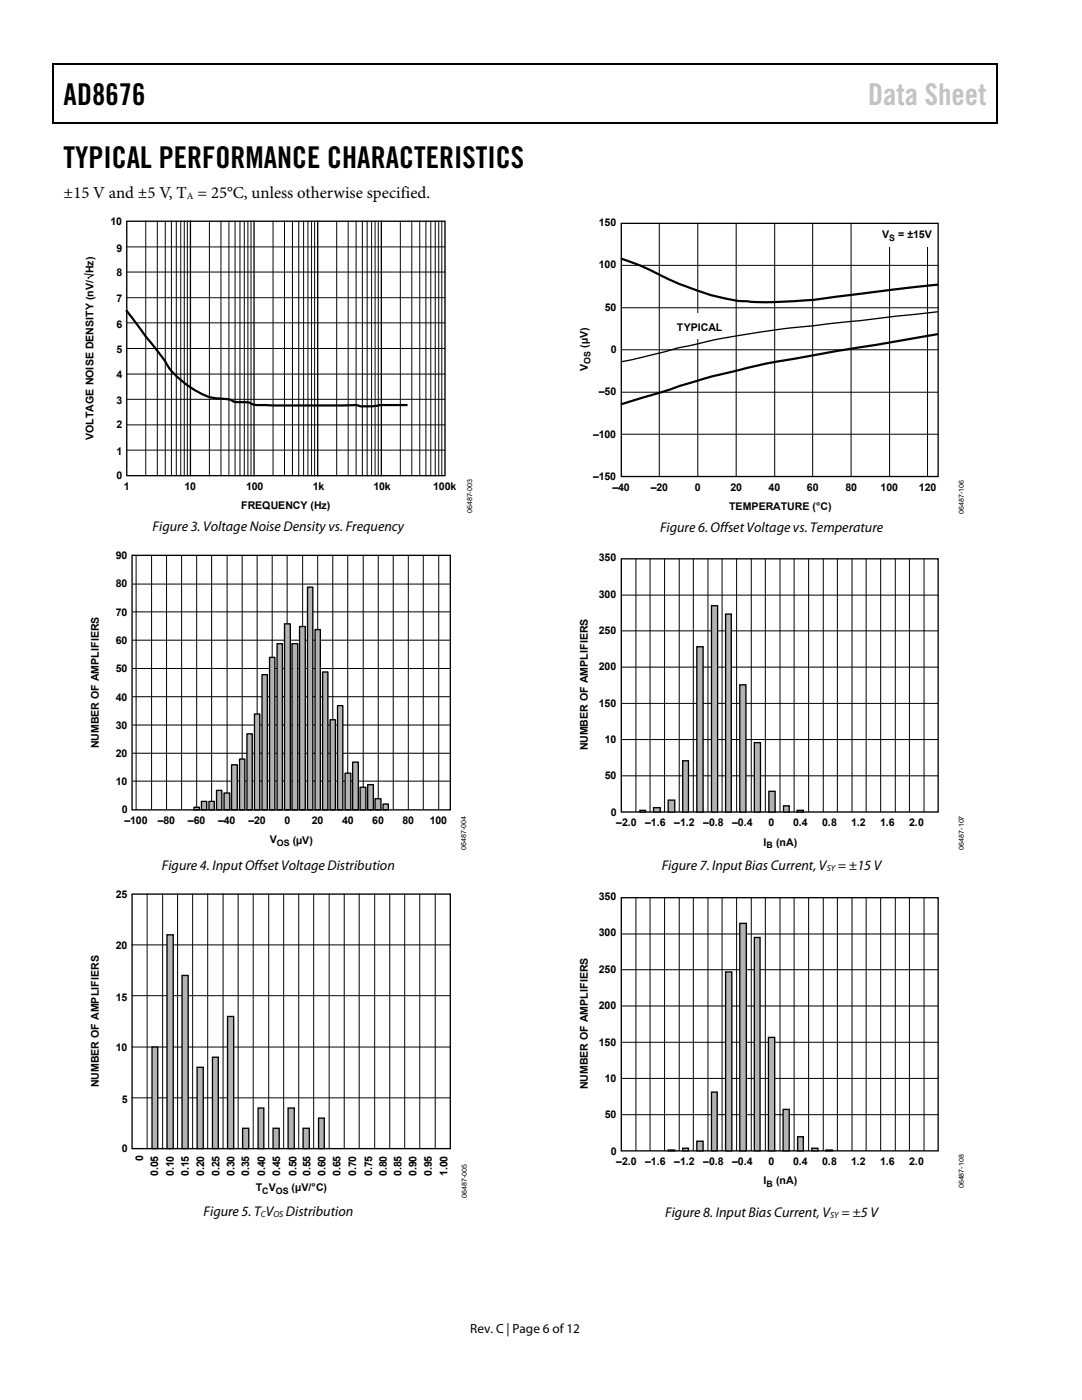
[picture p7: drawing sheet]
<svg xmlns="http://www.w3.org/2000/svg" width="216mm" height="279mm" viewBox="0 0 216 279" stroke-linecap="round" stroke-linejoin="round" font-family="sans-serif">
<path d="M10.5 12.7h.3v1h-.3zM198.8 12.7h.2v1h-.2zM198.8 12.7h.2v.3h-.2zM198.8 24.4h.2v.3h-.2z" fill="#000"/>
<path d="M10.5 12.8h188.3M10.7 13.7v11M198.9 13.7v11M10.5 24.5h188.3" fill="none" stroke="#000" stroke-width=".25"/>
<g fill="none" stroke="#070606" stroke-width=".2">
<path d="M25.3 59.4h63.5M25.3 54.3h63.5M25.3 49.3h63.5M29.1 44.2v50.7M31.4 44.2v50.7M33 44.2v50.7M34.2 44.2v50.7M35.2 44.2v50.7M36.1 44.2v50.7M36.8 44.2v50.7M37.4 44.2v50.7M41.8 44.2v50.7"/>
<path d="M44.1 44.2v50.7M45.7 44.2v50.7M46.9 44.2v50.7M47.9 44.2v50.7M48.7 44.2v50.7M49.5 44.2v50.7M50.1 44.2v50.7M54.5 44.2v50.7M56.8 44.2v50.7M58.4 44.2v50.7M59.6 44.2v50.7M60.6 44.2v50.7"/>
<path d="M61.4 44.2v50.7M62.2 44.2v50.7M62.8 44.2v50.7M67.2 44.2v50.7M69.5 44.2v50.7M71.1 44.2v50.7M72.3 44.2v50.7M73.3 44.2v50.7M74.1 44.2v50.7M74.8 44.2v50.7M75.5 44.2v50.7M79.9 44.2v50.7"/>
<path d="M82.2 44.2v50.7M83.8 44.2v50.7M85 44.2v50.7M86 44.2v50.7M86.8 44.2v50.7M87.5 44.2v50.7M88.2 44.2v50.7M25.3 79.7h63.5M25.3 74.7h63.5M25.3 69.6h63.5M25.3 64.4h63.5M25.3 89.8h63.5"/>
<path d="M25.3 84.8h63.5"/>
</g>
<path d="M38 44.2v50.7M50.7 44.2v50.7M63.4 44.2v50.7M76.1 44.2v50.7" fill="none" stroke="#070606" stroke-width=".26"/>
<path d="M25.3 62.1l3.3 4.4a72.8 72.8 0 0 1 5.6 7.5 17.8 17.8 0 0 0 8.4 5.4l1.2 .1a6.3 6.3 0 0 1 3.1 .7 8.1 8.1 0 0 1 3.8 .6l3.8 .1h13.9a11.3 11.3 0 0 1 3.9 .2h1.2a47.6 47.6 0 0 1 7.6-.3" fill="none" stroke="#000" stroke-width=".44"/>
<path d="M25.3 44.2h63.5v50.7h-63.5z" fill="none" stroke="#000" stroke-width=".26"/>
<g fill="none" stroke="#000" stroke-width=".2">
<path d="M16.7 54.7l1.9 .2-1.1 .5 .2 .2M26.5 116.6h63.2M27.2 110.9v50.6M30.2 110.9v50.6M33.2 110.9v50.6M36.2 110.9v50.6M39.2 110.9v50.6M42.2 110.9v50.6M45.3 110.9v50.6M48.3 110.9v50.6M51.3 110.9v50.6M54.3 110.9v50.6"/>
<path d="M57.3 110.9v50.6M60.4 110.9v50.6M63.4 110.9v50.6M66.4 110.9v50.6M69.4 110.9v50.6M72.5 110.9v50.6M75.5 110.9v50.6M78.5 110.9v50.6M81.5 110.9v50.6M84.5 110.9v50.6M87.5 110.9v50.6M26.5 139h63.2"/>
<path d="M26.5 133.4h63.2M26.5 127.8h63.2M26.5 122.1h63.2M26.5 155.9h63.2M26.5 150.3h63.2M26.5 144.7h63.2"/>
</g>
<g fill="#b2b2b2" stroke="#000" stroke-width=".26">
<path d="M38.7 161.1h1.1v.5h-1.1z"/>
<path d="M40.2 159.9h1.1v1.7h-1.1z"/>
<path d="M41.7 159.9h1.1v1.7h-1.1z"/>
<path d="M43.2 157.7h1.1v3.9h-1.1z"/>
<path d="M44.7 158.3h1.1v3.3h-1.1z"/>
<path d="M46.2 152.6h1.1v9h-1.1z"/>
<path d="M47.8 151.5h1.1v10.1h-1.1z"/>
<path d="M49.3 146.5h1v15.1h-1z"/>
<path d="M50.8 142.5h1v19.1h-1z"/>
<path d="M52.3 134.6h1v27h-1z"/>
<path d="M53.8 131.2h1v30.4h-1z"/>
<path d="M55.3 128.5h1v33.1h-1z"/>
<path d="M56.8 124.5h1.1v37.1h-1.1z"/>
<path d="M58.3 128.5h1.1v33.1h-1.1z"/>
<path d="M59.8 125h1.1v36.6h-1.1z"/>
<path d="M61.4 117.2h1v44.4h-1z"/>
<path d="M62.9 125.6h1v36h-1z"/>
<path d="M64.4 134.1h1v27.5h-1z"/>
<path d="M65.9 143.6h1v18h-1z"/>
<path d="M67.4 140.8h1v20.8h-1z"/>
<path d="M68.9 154.3h1.1v7.3h-1.1z"/>
<path d="M70.4 152.1h1.1v9.5h-1.1z"/>
<path d="M71.9 157.1h1.1v4.5h-1.1z"/>
<path d="M73.4 156.6h1.1v5h-1.1z"/>
<path d="M74.8 159.4h1.2v2.2h-1.2z"/>
<path d="M76.4 160.5h1.1v1.1h-1.1z"/>
</g>
<path d="M26.4 110.8h63.5v50.8h-63.5z" fill="none" stroke="#000" stroke-width=".26"/>
<path d="M26.4 198.7h63.5M26.4 188.6h63.5M26.4 219.1h63.5M26.4 209h63.5" fill="none" stroke="#070606" stroke-width=".2"/>
<g fill="#b2b2b2" stroke="#000" stroke-width=".26">
<path d="M30.3 209h1.2v20.2h-1.2z" fill-rule="evenodd"/>
<path d="M33.3 186.6h1.3v42.6h-1.3z" fill-rule="evenodd"/>
<path d="M36.3 194.7h1.2v34.5h-1.2z" fill-rule="evenodd"/>
<path d="M39.3 213h1.3v16.2h-1.3z" fill-rule="evenodd"/>
<path d="M42.4 211h1.2v18.2h-1.2z" fill-rule="evenodd"/>
<path d="M45.4 202.9h1.2v26.3h-1.2z" fill-rule="evenodd"/>
<path d="M48.4 225.2h1.2v4h-1.2z" fill-rule="evenodd"/>
<path d="M51.5 221.1h1.1v8.1h-1.1z" fill-rule="evenodd"/>
<path d="M54.5 225.2h1.2v4h-1.2z" fill-rule="evenodd"/>
<path d="M57.5 221.1h1.2v8.1h-1.2z" fill-rule="evenodd"/>
<path d="M60.5 225.2h1.2v4h-1.2z" fill-rule="evenodd"/>
<path d="M63.6 223.1h1.1v6.1h-1.1z" fill-rule="evenodd"/>
</g>
<g fill="none" stroke="#070606" stroke-width=".2">
<path d="M29.4 178.4v50.8M32.4 178.4v50.8M35.4 178.4v50.8M38.4 178.4v50.8M41.4 178.4v50.8M44.5 178.4v50.8M47.5 178.4v50.8M50.5 178.4v50.8M53.6 178.4v50.8M56.6 178.4v50.8M59.6 178.4v50.8M62.6 178.4v50.8"/>
<path d="M65.7 178.4v50.8M68.7 178.4v50.8M71.7 178.4v50.8M74.8 178.4v50.8M77.8 178.4v50.8M80.8 178.4v50.8M83.8 178.4v50.8M86.8 178.4v50.8"/>
</g>
<path d="M187 62.2l-24.2 2.8a180.5 180.5 0 0 0-33.2 5.9l-5.5 1.3M26.4 178.4h63.5v50.8h-63.5z" fill="none" stroke="#000" stroke-width=".26"/>
<path d="M131.6 44.6v50.5M139.2 44.6v50.5M146.9 44.6v50.5M154.6 44.6v50.5M162.2 44.6v50.5M169.8 44.6v50.5M177.5 44.6v50.5M185.1 44.6v50.5" fill="none" stroke="#000" stroke-width=".2"/>
<path d="M124.1 51.6a82.6 82.6 0 0 1 10.9 4.8 45 45 0 0 0 13.2 3.7 95.9 95.9 0 0 0 21-1.2l17.8-2.1M187 66.7l-25.3 4.3a189 189 0 0 0-30.6 7.5l-7 2.1" fill="none" stroke="#000" stroke-width=".44"/>
<g fill="#fff">
<path d="M174.6 44.6h12.6v4.7h-12.6z"/>
<path d="M138.4 62.6h2v5h-2z"/>
</g>
<path d="M124 44.6h63.2v50.5h-63.2zM124 111.5h63.2v50.6h-63.2z" fill="none" stroke="#000" stroke-width=".26"/>
<g fill="none" stroke="#000" stroke-width=".2">
<path d="M124 53h63.2M124 61.4h63.2M124 69.8h63.2M124 78.3h63.2M124 86.7h63.2M124 118.8h63.2M126.9 111.5v50.6M129.7 111.5v50.6M132.6 111.5v50.6M135.5 111.5v50.6M138.3 111.5v50.6M141.3 111.5v50.6"/>
<path d="M144.1 111.5v50.6M147 111.5v50.6M149.9 111.5v50.6M152.7 111.5v50.6M155.6 111.5v50.6M158.5 111.5v50.6M161.4 111.5v50.6M164.3 111.5v50.6M167.1 111.5v50.6M170 111.5v50.6M172.8 111.5v50.6M175.7 111.5v50.6"/>
<path d="M178.6 111.5v50.6M181.5 111.5v50.6M184.4 111.5v50.6M124 133.1h63.2M124 125.9h63.2M124 154.8h63.2M124 147.6h63.2M124 140.4h63.2"/>
</g>
<g fill="#b2b2b2" stroke="#000" stroke-width=".26">
<path d="M127.7 161.7h1.1v.4h-1.1z" fill-rule="evenodd"/>
<path d="M130.4 161.2h1.3v.9h-1.3z" fill-rule="evenodd"/>
<path d="M133.3 159.7h1.3v2.4h-1.3z" fill-rule="evenodd"/>
<path d="M136.2 151.8h1.2v10.3h-1.2z" fill-rule="evenodd"/>
<path d="M139 129.1h1.3v33h-1.3z" fill-rule="evenodd"/>
<path d="M142 120.9h1.2v41.2h-1.2z" fill-rule="evenodd"/>
<path d="M144.8 122.6h1.1v39.5h-1.1z" fill-rule="evenodd"/>
<path d="M147.6 136.7h1.2v25.4h-1.2z" fill-rule="evenodd"/>
<path d="M150.5 148.2h1.2v13.9h-1.2z" fill-rule="evenodd"/>
<path d="M153.4 157.9h1.3v4.2h-1.3z" fill-rule="evenodd"/>
<path d="M156.3 160.8h1.2v1.3h-1.2z" fill-rule="evenodd"/>
<path d="M159.1 161.7h1.2v.4h-1.2z" fill-rule="evenodd"/>
</g>
<path d="M124 179.2h63.2v50.5h-63.2z" fill="none" stroke="#000" stroke-width=".26"/>
<g fill="none" stroke="#000" stroke-width=".2">
<path d="M126.9 179.2v50.5M129.7 179.2v50.5M132.6 179.2v50.5M135.5 179.2v50.5M138.3 179.2v50.5M141.3 179.2v50.5M144.1 179.2v50.5M147 179.2v50.5M149.9 179.2v50.5M152.7 179.2v50.5M155.6 179.2v50.5M158.5 179.2v50.5"/>
<path d="M161.4 179.2v50.5M164.3 179.2v50.5M167.1 179.2v50.5M170 179.2v50.5M172.8 179.2v50.5M175.7 179.2v50.5M178.6 179.2v50.5M181.5 179.2v50.5M184.4 179.2v50.5M124 193.5h63.2M124 186.4h63.2M124 215.2h63.2"/>
<path d="M124 208h63.2M124 200.8h63.2M124 222.5h63.2"/>
</g>
<g fill="#b2b2b2" stroke="#000" stroke-width=".26">
<path d="M133.3 229.5h1.3v.2h-1.3z" fill-rule="evenodd"/>
<path d="M136.2 229.2h1.2v.5h-1.2z" fill-rule="evenodd"/>
<path d="M139 227.8h1.3v1.9h-1.3z" fill-rule="evenodd"/>
<path d="M142 218h1.1v11.7h-1.1z" fill-rule="evenodd"/>
<path d="M144.8 194h1.2v35.7h-1.2z" fill-rule="evenodd"/>
<path d="M147.6 184.3h1.3v45.4h-1.3z" fill-rule="evenodd"/>
<path d="M150.5 187.1h1.2v42.6h-1.2z" fill-rule="evenodd"/>
<path d="M153.3 207h1.3v22.7h-1.3z" fill-rule="evenodd"/>
<path d="M156.3 221.4h1.2v8.3h-1.2z" fill-rule="evenodd"/>
<path d="M159.2 226.9h1.1v2.8h-1.1z" fill-rule="evenodd"/>
<path d="M162 229.2h1.2v.5h-1.2z" fill-rule="evenodd"/>
<path d="M164.8 229.5h1.3v.2h-1.3z" fill-rule="evenodd"/>
</g>
<g font-size="6">
<text x="12.7" y="21">AD8676</text>
<text x="12.7" y="33.6">TYPICAL PERFORMANCE CHARACTERISTICS</text>
</g>
<text font-size="6" fill="#c0c0c0" x="173.2" y="21">Data Sheet</text>
<text font-size="3.3" x="12.7" y="39.5">±15 V and ±5 V, T = 25°C, unless otherwise specified.</text>
<g font-size="2.8">
<text x="30.5" y="106">Figure 3. Voltage Noise Density vs. Frequency</text>
<text x="131.7" y="106.3">Figure 6. Offset Voltage vs. Temperature</text>
<text x="32.3" y="173.6">Figure 4. Input Offset Voltage Distribution</text>
<text x="132" y="173.7">Figure 7. Input Bias Current, V</text>
<text x="167.2" y="173.7">= ±15 V</text>
<text x="40.6" y="242.7">Figure 5. T V</text>
<text x="57.1" y="242.7">Distribution</text>
<text x="132.7" y="242.9">Figure 8. Input Bias Current, V</text>
<text x="167.9" y="242.9">= ±5 V</text>
</g>
<text font-size="2.6" x="93.8" y="266">Rev. C | Page 6 of 12</text>
<g font-size="2.1">
<text x="22" y="44.9">10</text>
<text x="119.5" y="45">150</text>
<text x="176" y="47.5">V</text>
<text x="179.2" y="47.5">= ±15V</text>
<text x="23.2" y="50.2">9</text>
<text x="119.5" y="53.5">100</text>
<text x="23.2" y="55.1">8</text>
<text x="23.2" y="60.2">7</text>
<text x="23.2" y="65.4">6</text>
<text x="120.7" y="62">50</text>
<text x="135.1" y="66">TYPICAL</text>
<text x="23.2" y="70.4">5</text>
<text x="117.3" y="69.4" transform="rotate(-90 117.3 69.4)">(µV)</text>
<text x="121.9" y="70.4">0</text>
<text x="23.2" y="75.5">4</text>
<text x="117.3" y="74" transform="rotate(-90 117.3 74)">V</text>
<text x="23.2" y="80.5">3</text>
<text x="119.5" y="78.9">–50</text>
<text x="18.6" y="87.9" transform="rotate(-90 18.6 87.9)">VOLTAGE NOISE DENSITY (nV/ Hz)</text>
<text x="23.2" y="85.5">2</text>
<text x="118.3" y="87.4">–100</text>
<text x="23.2" y="90.7">1</text>
<text x="23.2" y="95.6">0</text>
<text x="118.3" y="95.8">–150</text>
<text x="24.7" y="97.8">1</text>
<text x="36.8" y="97.8">10</text>
<text x="48.1" y="101.7">FREQUENCY (Hz)</text>
<text x="49.1" y="97.8">100</text>
<text x="62.4" y="97.8">1k</text>
<text x="74.5" y="97.8">10k</text>
<text x="86.4" y="97.8">100k</text>
<text x="122.2" y="98">–40</text>
<text x="129.9" y="98">–20</text>
<text x="138.7" y="98">0</text>
<text x="145.5" y="101.8">TEMPERATURE (°C)</text>
<text x="145.7" y="98">20</text>
<text x="153.4" y="98">40</text>
<text x="161" y="98">60</text>
<text x="168.7" y="98">80</text>
<text x="175.7" y="98">100</text>
<text x="183.4" y="98">120</text>
<text x="23.1" y="111.6">90</text>
<text x="119.5" y="112">350</text>
<text x="23.1" y="117.2">80</text>
<text x="119.5" y="119.3">300</text>
<text x="23.1" y="122.9">70</text>
<text x="23.1" y="128.5">60</text>
<text x="119.5" y="126.5">250</text>
<text x="23.1" y="134.2">50</text>
<text x="119.5" y="133.8">200</text>
<text x="23.1" y="139.8">40</text>
<text x="119.5" y="141">150</text>
<text x="19.7" y="149.3" transform="rotate(-90 19.7 149.3)">NUMBER OF AMPLIFIERS</text>
<text x="23.1" y="145.4">30</text>
<text x="117.3" y="149.8" transform="rotate(-90 117.3 149.8)">NUMBER OF AMPLIFIERS</text>
<text x="120.7" y="148.3">10</text>
<text x="23.1" y="151.1">20</text>
<text x="120.7" y="155.5">50</text>
<text x="23.1" y="156.7">10</text>
<text x="24.3" y="162.3">0</text>
<text x="24.8" y="164.5">–100</text>
<text x="31.5" y="164.5">–80</text>
<text x="37.5" y="164.5">–60</text>
<text x="43.5" y="164.5">–40</text>
<text x="49.6" y="164.5">–20</text>
<text x="56.8" y="164.5">0</text>
<text x="62.2" y="164.5">20</text>
<text x="68.3" y="164.5">40</text>
<text x="74.3" y="164.5">60</text>
<text x="80.3" y="164.5">80</text>
<text x="85.8" y="164.5">100</text>
<text x="121.9" y="162.8">0</text>
<text x="123" y="164.9">–2.0</text>
<text x="128.8" y="164.9">–1.6</text>
<text x="134.5" y="164.9">–1.2</text>
<text x="140.3" y="164.9">–0.8</text>
<text x="146.1" y="164.9">–0.4</text>
<text x="153.4" y="164.9">0</text>
<text x="158.3" y="164.9">0.4</text>
<text x="164" y="164.9">0.8</text>
<text x="169.8" y="164.9">1.2</text>
<text x="175.6" y="164.9">1.6</text>
<text x="181.4" y="164.9">2.0</text>
<text x="53.8" y="168.3">V</text>
<text x="58.4" y="168.3">(µV)</text>
<text x="152.4" y="168.7">I</text>
<text x="154.9" y="168.7">(nA)</text>
<text x="23.1" y="179.2">25</text>
<text x="119.5" y="179.6">350</text>
<text x="23.1" y="189.5">20</text>
<text x="119.5" y="186.9">300</text>
<text x="119.5" y="194.1">250</text>
<text x="23.1" y="199.7">15</text>
<text x="119.5" y="201.4">200</text>
<text x="23.1" y="209.8">10</text>
<text x="119.5" y="208.7">150</text>
<text x="120.7" y="215.9">10</text>
<text x="19.7" y="216.9" transform="rotate(-90 19.7 216.9)">NUMBER OF AMPLIFIERS</text>
<text x="24.3" y="220.1">5</text>
<text x="117.3" y="217.4" transform="rotate(-90 117.3 217.4)">NUMBER OF AMPLIFIERS</text>
<text x="120.7" y="223.2">50</text>
<text x="24.3" y="229.9">0</text>
<text x="28.6" y="231.8" transform="rotate(-90 28.6 231.8)">0</text>
<text x="121.9" y="230.4">0</text>
<text x="123" y="232.5">–2.0</text>
<text x="128.8" y="232.5">–1.6</text>
<text x="134.5" y="232.5">–1.2</text>
<text x="140.3" y="232.5">–0.8</text>
<text x="146.1" y="232.5">–0.4</text>
<text x="153.4" y="232.5">0</text>
<text x="158.3" y="232.5">0.4</text>
<text x="164" y="232.5">0.8</text>
<text x="169.8" y="232.5">1.2</text>
<text x="175.6" y="232.5">1.6</text>
<text x="181.4" y="232.5">2.0</text>
<text x="31.6" y="234.7" transform="rotate(-90 31.6 234.7)">0.05</text>
<text x="34.7" y="234.7" transform="rotate(-90 34.7 234.7)">0.10</text>
<text x="37.7" y="234.7" transform="rotate(-90 37.7 234.7)">0.15</text>
<text x="40.7" y="234.7" transform="rotate(-90 40.7 234.7)">0.20</text>
<text x="43.8" y="234.7" transform="rotate(-90 43.8 234.7)">0.25</text>
<text x="46.8" y="234.7" transform="rotate(-90 46.8 234.7)">0.30</text>
<text x="49.7" y="234.7" transform="rotate(-90 49.7 234.7)">0.35</text>
<text x="51.1" y="237.7">T V</text>
<text x="52.9" y="234.7" transform="rotate(-90 52.9 234.7)">0.40</text>
<text x="55.9" y="234.7" transform="rotate(-90 55.9 234.7)">0.45</text>
<text x="58.2" y="237.7">(µV/°C)</text>
<text x="59.1" y="234.7" transform="rotate(-90 59.1 234.7)">0.50</text>
<text x="62" y="234.7" transform="rotate(-90 62 234.7)">0.55</text>
<text x="64.9" y="234.7" transform="rotate(-90 64.9 234.7)">0.60</text>
<text x="68" y="234.7" transform="rotate(-90 68 234.7)">0.65</text>
<text x="71.1" y="234.7" transform="rotate(-90 71.1 234.7)">0.70</text>
<text x="74.3" y="234.7" transform="rotate(-90 74.3 234.7)">0.75</text>
<text x="77.2" y="234.7" transform="rotate(-90 77.2 234.7)">0.80</text>
<text x="80.1" y="234.7" transform="rotate(-90 80.1 234.7)">0.85</text>
<text x="83.1" y="234.7" transform="rotate(-90 83.1 234.7)">0.90</text>
<text x="86.2" y="234.7" transform="rotate(-90 86.2 234.7)">0.95</text>
<text x="89.3" y="234.7" transform="rotate(-90 89.3 234.7)">1.00</text>
<text x="152.4" y="236.4">I</text>
<text x="154.9" y="236.4">(nA)</text>
</g>
<text font-size="1.9" x="37.3" y="39.7">A</text>
<g font-size="1.8">
<text x="177.4" y="48">S</text>
<text x="117.8" y="72.6" transform="rotate(-90 117.8 72.6)">OS</text>
<text x="55.2" y="168.9">OS</text>
<text x="153" y="169.3">B</text>
<text x="165" y="173.9">SY</text>
<text x="52.3" y="238.3">C</text>
<text x="55" y="238.3">OS</text>
<text x="153" y="236.9">B</text>
<text x="52" y="242.8">C</text>
<text x="54.6" y="242.8">OS</text>
<text x="165.7" y="243.1">SY</text>
</g>
<g font-size="1.4">
<text x="94.2" y="102.4" transform="rotate(-90 94.2 102.4)">06487-003</text>
<text x="192.3" y="102.6" transform="rotate(-90 192.3 102.6)">06487-106</text>
<text x="93" y="169.7" transform="rotate(-90 93 169.7)">06487-004</text>
<text x="192.3" y="169.5" transform="rotate(-90 192.3 169.5)">06487-107</text>
<text x="93.2" y="239.1" transform="rotate(-90 93.2 239.1)">06487-005</text>
<text x="192.3" y="237.2" transform="rotate(-90 192.3 237.2)">06487-108</text>
</g>
</svg>
